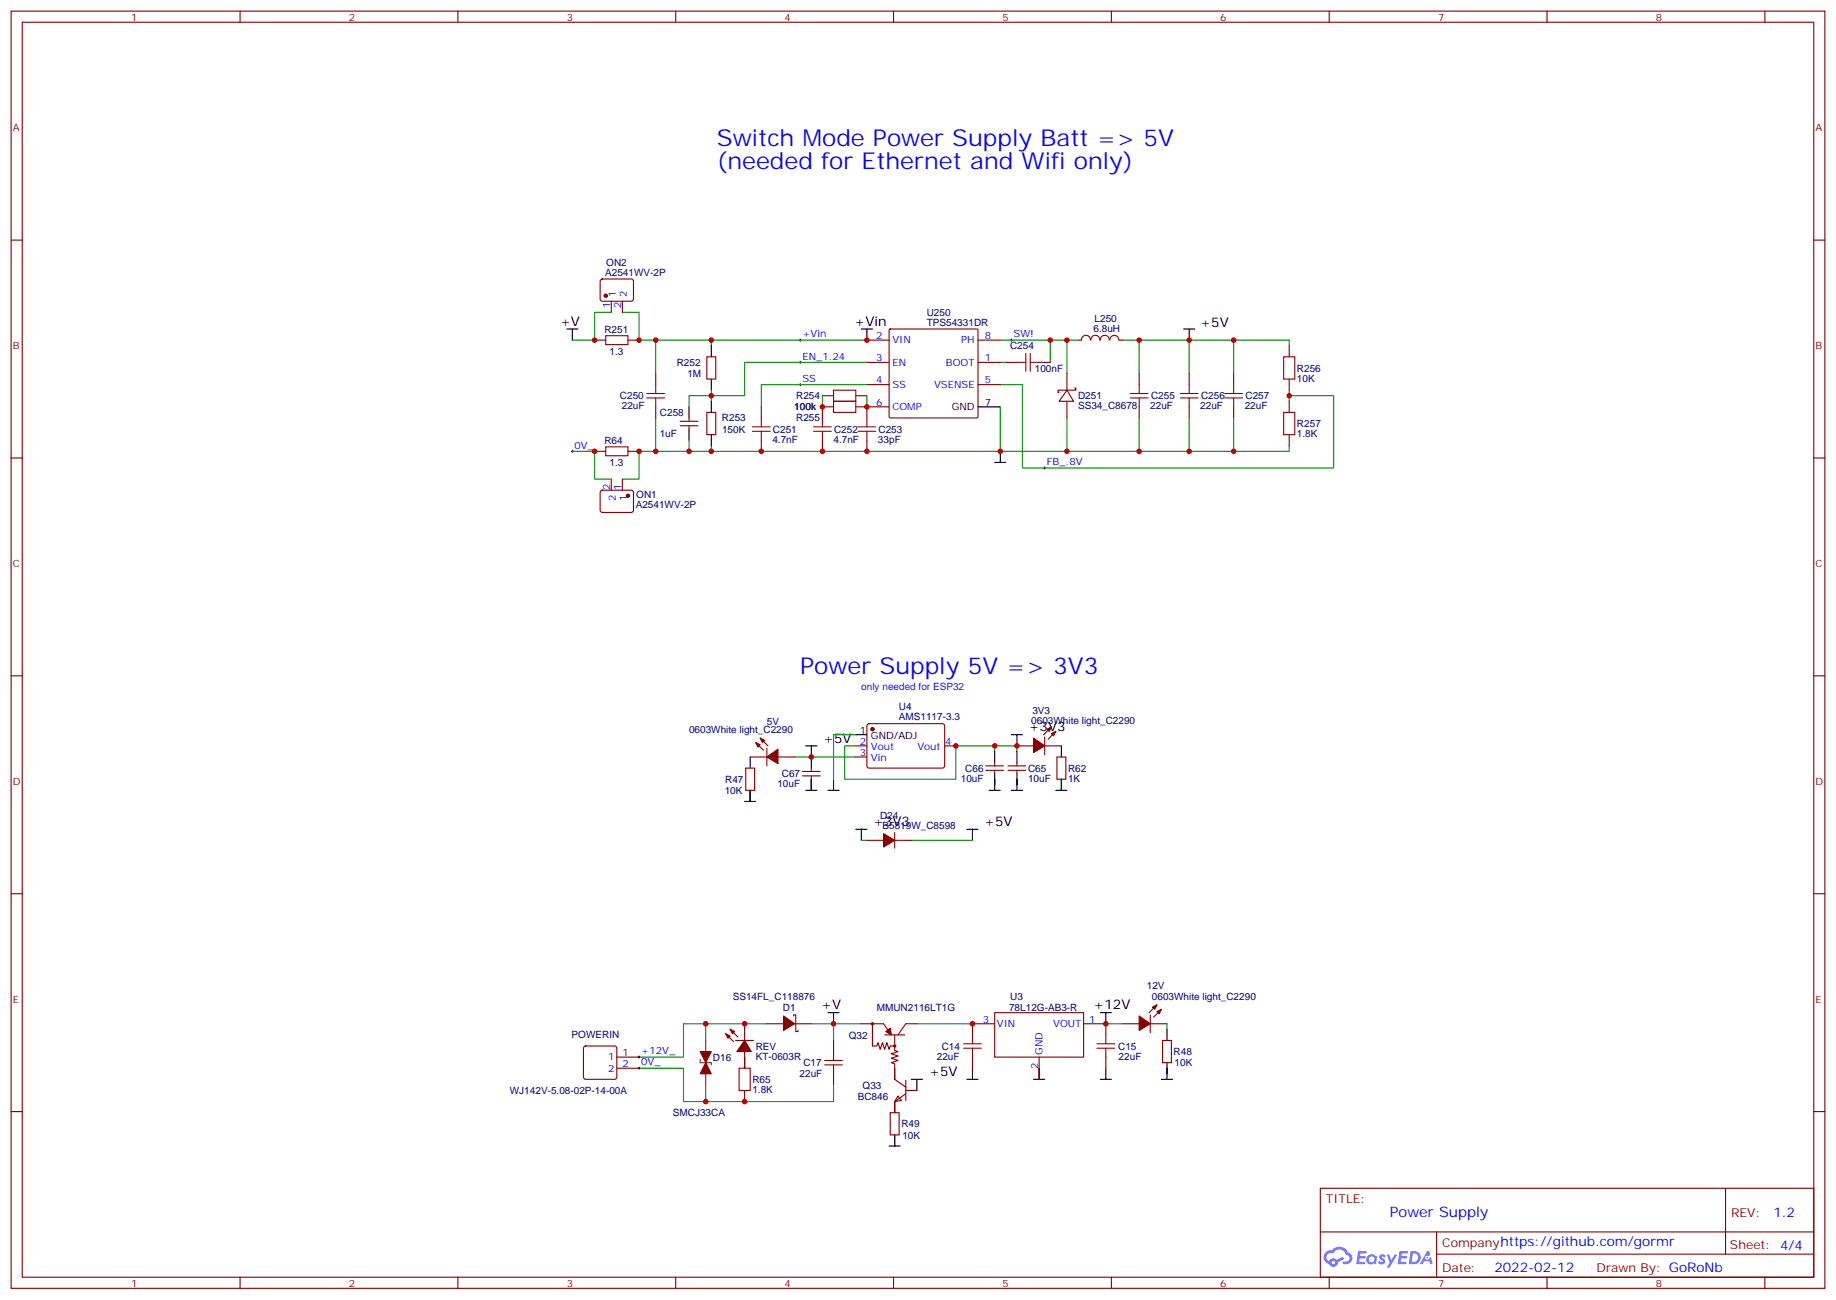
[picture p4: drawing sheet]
<svg xmlns="http://www.w3.org/2000/svg" width="583mm" height="413mm" viewBox="0 0 583 413" stroke-linecap="round" stroke-linejoin="round" font-family="sans-serif">
<g fill="none" stroke="#870000" stroke-width=".35">
<path d="M3.5 3.5h575.8v405.4h-575.8zM7.1 7.1h568.6v398.2h-568.6zM76.2 3.5v3.6M145.3 3.5v3.6M214.5 3.5v3.6M283.6 3.5v3.6M352.8 3.5v3.6M421.9 3.5v3.6M491.1 3.5v3.6M560.2 3.5v3.6M3.5 76.2h3.6M575.7 76.2h3.6"/>
<path d="M3.5 145.3h3.6M575.7 145.3h3.6M3.5 214.5h3.6M575.7 214.5h3.6M3.5 283.6h3.6M575.7 283.6h3.6M3.5 352.8h3.6M575.7 352.8h3.6M419.1 377.1h156.6v28.2h-156.6zM547.7 377.1v20.9M419.1 391h156.5M456 398h119.6"/>
<path d="M456 391v14.1M76.2 405.3v3.6M145.3 405.3v3.6M214.5 405.3v3.6M283.6 405.3v3.6M352.8 405.3v3.6M421.9 405.3v3.6M491.1 405.3v3.6M560.2 405.3v3.6"/>
</g>
<g fill="#5487ff">
<path d="M438.1 398.3a1.22 1.22 0 0 1 1.7 .3l-.4 .5a.47 .47 0 0 0-.3-.4 .47 .47 0 0 0-.5 .2l.1 .3a1.14 1.14 0 0 1 .8 1.7 1.14 1.14 0 0 1-1.9 0l-.2-.2 .5-.5 .7 .4a.29 .29 0 0 0 .3-.3 .29 .29 0 0 0-.2-.3 1.04 1.04 0 0 1-.6-1.7z"/>
<path d="M431.1 397h2.3l.4 .2-.2 .5-1.8 .1-.1 .8h1.5l.3 .4-.3 .4h-1.6l-.2 1.1h1.7l.2 .3-.2 .3-2.6 .1z"/>
<path d="M444.2 397.1l2.7 .1-.1 .5-1.8 .1-.2 .8h1.6l.3 .4-.4 .4h-1.6l-.1 1.1h1.7l.2 .3-.2 .3-2.7 .1z"/>
<path d="M453 397.1h.7l.3 1.2-.6 .3a.69 .69 0 0 0-1 .3 .69 .69 0 0 0 .4 1 .69 .69 0 0 0 .9-.7l.5-.2 .6 2.2h-.8l-.3-.9h-1.7l-.5 .9h-.8z"/>
<path d="M440.2 398.1h.8l.6 1.9 1.1-1.9h.9l-2.6 4.2h-.8l.9-1.5z"/>
<path d="M447.8 397.1l-.6 4.1h1.3a2.11 2.11 0 0 0 2.5-2.1 2.11 2.11 0 0 0-2.5-2zM448.5 397.8a1.43 1.43 0 0 1 1.6 1.6 1.43 1.43 0 0 1-2 1.1z"/>
<path d="M434.1 398.7a1.54 1.54 0 0 0-.1 2.1 1.54 1.54 0 0 0 2.1 .2l.7 .2 .3-2.3-.6-.3a1.49 1.49 0 0 0-2.4 .1zM434.3 399.7a.95 .95 0 0 1 1.9 0 .95 .95 0 0 1-1.9 0z"/>
<path d="M420.8 397.4a2.18 2.18 0 0 0 1.1 3.7 1.44 1.44 0 0 0 1.6 1 1.44 1.44 0 0 0 1.2-1.5l2-1-.5-.8-1.9 1a1.47 1.47 0 0 0-2.4 .4 1.39 1.39 0 0 1-.7-1.9 1.39 1.39 0 0 1 2-.5 2.12 2.12 0 0 1 2.2-1.3 2.12 2.12 0 0 1 1.9 1.7 1.14 1.14 0 0 1 1 1.4 1.14 1.14 0 0 1-1.6 .8 .43 .43 0 0 0-.5 .3 .43 .43 0 0 0 .4 .5 1.98 1.98 0 0 0 2.5-1.2 1.98 1.98 0 0 0-1.2-2.5 3.1 3.1 0 0 0-5.3-.7l-.9 .1zM422.7 400.7a.55 .55 0 0 1 1.1 0 .55 .55 0 0 1-1.1 0z"/>
<circle cx="453" cy="399.2" r=".26"/>
</g>
<g fill="none" stroke="#000" stroke-width=".35">
<path d="M179.9 104.4h3.5M181.7 104.4v3.5M225.8 109.7v3.5M273.4 104.4h3.5M275.2 104.4v3.5M375.7 104.4h3.5M377.5 104.4v3.5M218.7 129.1v3.5M218.7 136.2v3.5M225.8 120.3v3.5M225.8 127.4v3.5M225.8 137.9v3.6"/>
<path d="M310.4 129.1h7.1M315.7 146.8h3.6M317.5 143.2v3.6M255.8 236.7h3.5M257.5 236.7v7.1M271.6 233.2h3.6M315.7 238.5v3.5M321 233.2h3.6M322.8 233.2v3.5M322.8 238.5v3.5M336.9 236.7v3.5M236.4 254.4h3.5"/>
<path d="M238.1 240.2v3.6M238.1 250.8v3.6M255.8 250.8h3.5M257.5 247.3v3.5M262.8 250.8h3.5M264.6 247.3v3.5M314 250.8h3.5M315.7 245.5v5.3M321 250.8h3.6M322.8 245.5v5.3M335.1 250.8h3.6M336.9 247.3v3.5"/>
<path d="M271.6 263.2h3.6M273.4 263.2v3.5M306.9 263.2h3.5M308.7 263.2v3.5M262.8 321.4h3.5M264.6 321.4v3.5M308.7 339v3.5M329.8 339v3.5M349.2 321.4h3.6M351 321.4v3.5M351 339v3.5M370.4 326.7v3.5"/>
<path d="M370.4 337.3v5.2M284 349.6v3.5M289.3 342.5h3.5M291 342.5v3.6M306.9 342.5h3.5M328.1 342.5h3.5M349.2 342.5h3.6M368.7 342.5h3.5M282.2 363.7h3.6M284 360.2v3.5"/>
</g>
<g fill="none" stroke="#008700" stroke-width=".35">
<path d="M194 99.1h-5.3v8.8h-7M197.6 99.1h5.2v8.8h5.3M225.8 107.9v1.8M275.2 115h-38.8v10.6h-17.7v3.5M275.2 107.9h-67.1v10.6M317.5 107.9h24.7M317.5 115h1.8M333.4 107.9v7.1M338.7 107.9v10.6M356.3 107.9h52.9v1.8M361.6 107.9v10.6M377.5 107.9v10.6"/>
<path d="M391.6 107.9v10.6M208.1 132.6v10.6h201.1v-1.7M218.7 139.7v3.5M225.8 123.8v3.6M261.1 125.6v3.5M275.2 122.1h-33.5v7M275.2 125.6v3.5M317.5 122.1h7.1v26.4h98.7v-22.9h-14.1v-1.8M317.5 129.1v14.1M338.7 132.6v10.6M361.6 132.6v10.6M377.5 132.6v10.6"/>
<path d="M391.6 132.6v10.6M409.2 125.6v1.8M181.7 143.2h7v8.8h5.3M208.1 143.2h-5.3v8.8h-5.2M225.8 141.5v1.7M271.6 236.7h-3.5v10.6h35.3v-10.6h19.4v1.8M271.6 233.2h-7v14.1M315.7 236.7v1.8M238.1 250.8v3.6M252.2 240.2h19.4M257.5 247.3v3.5M315.7 247.3v1.8"/>
<path d="M322.8 247.3v1.8M336.9 247.3v3.5M273.4 266.7h1.8M289.3 266.7h19.4M202.8 339h14.2v10.6h47.6v-5.3M224 324.9v5.3M236.4 335.5v3.5M243.4 324.9h-26.4v10.6h-14.2M257.5 324.9h7.1M273.4 324.9h-8.8v5.3M284 339v3.5M291 324.9h17.7"/>
<path d="M329.8 339v3.5M351 324.9h5.3M370.4 324.9v1.8M370.4 339v1.8M224 344.3v5.3M284 349.6v3.5M284 360.2v3.5"/>
</g>
<g fill="none" stroke="#000" stroke-width=".32">
<path d="M253.6 107.9h.8M253.6 115h.8M254 107.6v.7M254 114.7v.7M320.7 107.9h.7M321 107.6v.7M253.6 122.1h.8M254 121.7v.7M181.3 143.2h.7M181.7 142.9v.7M331.3 148.5h.7M331.6 148.2v.7"/>
<path d="M202.5 335.5h.7M202.5 339h.7M202.8 335.1v.7M202.8 338.7v.7"/>
</g>
<g fill="#870000" stroke="#870000" stroke-width=".35">
<path d="M231.8 326.7l1.4 .7-.7 .7z"/>
<path d="M230.4 328.1l1.4 .7-.7 .7z"/>
<path d="M236.4 330.2l2.1 3.5h-4.6z"/>
<path d="M239.9 235.7l1.4 .7-.7 .7z"/>
<path d="M241.3 234.2l1.4 .7-.7 .8z"/>
<path d="M243.4 240.2l3.5-2.4v4.6z"/>
<path d="M333.7 232.8l1.4-.7-.7 1.4z"/>
<path d="M332.3 231.4l1.4-.7-.7 1.4z"/>
<path d="M328.1 234.2l3.5 2.5-3.5 2.1z"/>
<path d="M280.5 264.6l3.5 2.1-3.5 2.1z"/>
<path d="M281.2 327.4l1.4-1.1 .3 2.1z"/>
<path d="M367.2 321l1.5-.7-.8 1.4z"/>
<path d="M365.8 319.6l1.4-.7-.7 1.4z"/>
<path d="M361.6 322.4l3.5 2.5-3.5 2.1z"/>
<path d="M248.7 322.4l3.5 2.5-3.5 2.1z"/>
<path d="M224 337.3l1.8 3.5h-3.6z"/>
<path d="M222.2 333.7h3.6l-1.8 3.6z"/>
<circle cx="276.9" cy="231.4" r=".53"/>
<circle cx="276.9" cy="324.9" r=".35"/>
<circle cx="284" cy="332" r=".35"/>
<circle cx="199.3" cy="157.3" r=".53"/>
<circle cx="192.3" cy="93.8" r=".53"/>
</g>
<g fill="none" stroke="#870000" stroke-width=".35">
<path d="M190.7 88.8l.5-.3 9.5 .1 .4 .7-.1 5.9-.6 .4-9.5-.1-.4-.6v-5.6zM194 95.6v3.5M197.6 95.6v3.5M188.7 107.9h3.6M199.3 107.9h3.5M208.1 118.5v3.6M224.4 113.2h2.8v7.1h-2.8zM275.2 107.9h7M275.2 115h7M282.3 104.6l.3-.2 27.7 .1 .1 .3v27.7l-.3 .1h-27.7l-.2-.3zM310.4 107.9h7.1M310.4 115h7.1"/>
<path d="M319.3 115h3.5M329.8 115h3.6M338.7 118.5v5.3M342.2 107.9h1.1M343.3 107.9a1.41 1.41 0 0 1 1.4-1.5 1.41 1.41 0 0 1 1.4 1.5M346.3 107.9a1.41 1.41 0 0 1 1.4-1.5 1.41 1.41 0 0 1 1.4 1.5M349.3 107.9a1.41 1.41 0 0 1 1.4-1.5 1.41 1.41 0 0 1 1.4 1.5M352.3 107.9a1.41 1.41 0 0 1 1.4-1.5 1.41 1.41 0 0 1 1.4 1.5M355.2 107.9h1.1M361.6 118.5v3.6M377.5 118.5v3.6M391.6 118.5v3.6"/>
<path d="M409.2 109.7v3.5M208.1 129.1v3.5M215.9 135.1h5.6M215.9 133.7h5.6M218.7 132.6v1.1M218.7 135.1v1.1M224.4 130.9h2.8v7h-2.8zM241.7 129.1v3.5M241.7 139.7v3.5M261.1 125.6h3.5M261.1 139.7v3.5M264.6 129.1h-3.5v3.5"/>
<path d="M271.6 125.6h3.6M271.6 129.1h10.6M275.2 129.1v3.5M275.2 139.7v3.5M275.2 122.1h7M310.4 122.1h7.1M338.7 123.8l2.1 3.6h-4.6zM338.7 123.8h-2.9v.7h.4M338.7 127.4v5.2M341.1 123.1h.4v.7h-2.8M361.6 129.1v3.5M377.5 129.1v3.5"/>
<path d="M391.6 129.1v3.5M409.2 120.3v3.5M409.2 127.4v3.5M409.2 137.9v3.6M188.7 143.2h3.6M190.7 155.8l.5-.2h9.5l.4 .7-.1 5.9-.6 .4h-9.5l-.4-.7v-5.6zM194 152v3.6M197.6 152v3.6M199.3 143.2h3.5M239.9 235.7l2.5 2.4M241.3 234.2l2.5 2.5M243.4 237.4v5.7"/>
<path d="M271.6 236.7h3.6M275.4 229.9l.5-.2h23.5l.5 .7-.1 12.9-.6 .5-23.6-.1-.4-.6v-12.7zM299.9 236.7h3.5M322.8 236.7h5.3M331.6 236.7h5.3M331.6 233.9v5.6M333.7 230.7l-2.4 2.5M335.1 232.1l-2.4 2.5M236.7 243.8h2.8v7h-2.8zM238.1 240.2h5.3M246.9 240.2h5.3M254.7 246.2h5.6"/>
<path d="M254.7 244.8h5.6M257.5 243.8v1M257.5 246.2v1.1M271.6 240.2h3.6M312.9 244.5h5.7M312.9 243.1h5.7M315.7 242v1.1M315.7 244.5v1M320 244.5h5.6M320 243.1h5.6M322.8 242v1.1M322.8 244.5v1"/>
<path d="M335.5 240.2h2.8v7.1h-2.8zM275.2 266.7h5.3M284 264.2v5M284 266.7h5.3M367.2 318.9l-2.4 2.5M185.4 332.2l.5-.2h9.2l.5 .2 .2 .5v9.1l-.2 .5-.5 .2h-9.2l-.5-.2-.2-.5v-9.1zM195.8 335.5h7M195.8 339h7M230.4 328.1l2.4 2.5M231.8 326.7l2.4 2.4M233.5 330.2h5.7M236.4 324.9v5.3"/>
<path d="M236.4 333.7v5.3M243.4 324.9h5.3M251.9 322.4v-.3h.7v5.3h.7v-.4M252.2 324.9h5.3M264.6 330.2v3.5M273.4 324.9h7.1l2.4 3.5M276.9 324.9v7.1h1.4l.4-1.1 .7 2.1 .7-2.1 .7 2.1 .7-2.1 .7 2.1 .4-1h1.4M280.8 328.4h6.4M284 328.4v5l1 .3-2.1 .7 2.1 .7-2.1 .7 2.1 .7-2.1 .8 1.1 .3v4.9l3.5 2.5M291 324.9h-3.5l-2.5 3.5M308.7 335.5v3.5M315.7 321.4h28.3v14.1h-28.3z"/>
<path d="M315.7 324.9h-7v3.5M329.8 335.5v7M344 324.9h7v3.5M351 335.5v3.5M356.3 324.9h5.3M365.1 324.9h5.3M365.1 322.1v5.6M368.7 320.3l-2.5 2.5M369 330.2h2.8v7.1h-2.8zM236.4 346.1v3.5M264.6 340.8v3.5M282.6 353.1h2.8v7.1h-2.8z"/>
<path d="M285 347.8l1.1 1.4-2.1 .4zM287.5 347.1l-3.5 2.5v3.5M287.5 346.1h3.5M287.5 342.9v6.3"/>
</g>
<g fill="none" stroke="#a10000" stroke-width=".35">
<path d="M192.3 106.5h7v2.9h-7zM322.8 115h2.8M325.6 112.2v5.6M327 115h2.8M327 112.2v5.6M407.5 113.2h3.5v7.1h-3.5zM205.3 126.3h5.7M205.3 124.9h5.7M208.1 122.1v2.8M208.1 126.3v2.8M238.8 136.9h5.7M238.8 135.5h5.7"/>
<path d="M241.7 132.6v2.9M241.7 136.9v2.8M258.2 136.9h5.7M258.2 135.5h5.7M261.1 132.6v2.9M261.1 136.9v2.8M264.6 123.8h7v3.6h-7zM264.6 127.4h7v3.5h-7zM272.3 136.9h5.7M272.3 135.5h5.7M275.2 132.6v2.9M275.2 136.9v2.8"/>
<path d="M358.8 126.3h5.6M358.8 124.9h5.6M361.6 122.1v2.8M361.6 126.3v2.8M374.6 126.3h5.7M374.6 124.9h5.7M377.5 122.1v2.8M377.5 126.3v2.8M388.8 126.3h5.6M388.8 124.9h5.6M391.6 122.1v2.8M391.6 126.3v2.8"/>
<path d="M407.5 130.9h3.5v7h-3.5zM192.3 141.8h7v2.8h-7zM234.6 339h3.5v7.1h-3.5zM261.8 338h5.6M261.8 336.5h5.6M264.6 333.7v2.8M264.6 338v2.8M305.9 331.3h5.6M305.9 332.7h5.6M308.7 328.4v2.9M308.7 332.7v2.8M348.2 331.3h5.6"/>
<path d="M348.2 332.7h5.6M351 328.4v2.9M351 332.7v2.8"/>
</g>
<path d="M222.2 336.2v1.1h3.6v.7M224 330.2v14.1" fill="none" stroke="#8c2424" stroke-width=".35"/>
<g fill="#c00">
<circle cx="338.7" cy="107.9" r=".88"/>
<circle cx="275.2" cy="107.9" r=".88"/>
<circle cx="409.2" cy="125.6" r=".88"/>
<circle cx="261.1" cy="129.1" r=".88"/>
<circle cx="275.2" cy="129.1" r=".88"/>
<circle cx="391.6" cy="107.9" r=".88"/>
<circle cx="377.5" cy="107.9" r=".88"/>
<circle cx="361.6" cy="107.9" r=".88"/>
<circle cx="338.7" cy="143.2" r=".88"/>
<circle cx="225.8" cy="143.2" r=".88"/>
<circle cx="391.6" cy="143.2" r=".88"/>
<circle cx="377.5" cy="143.2" r=".88"/>
<circle cx="361.6" cy="143.2" r=".88"/>
<circle cx="317.5" cy="143.2" r=".88"/>
<circle cx="241.7" cy="143.2" r=".88"/>
<circle cx="261.1" cy="143.2" r=".88"/>
<circle cx="275.2" cy="143.2" r=".88"/>
<circle cx="218.7" cy="143.2" r=".88"/>
<circle cx="333.4" cy="107.9" r=".88"/>
<circle cx="257.5" cy="240.2" r=".88"/>
<circle cx="303.4" cy="236.7" r=".88"/>
<circle cx="315.7" cy="236.7" r=".88"/>
<circle cx="322.8" cy="236.7" r=".88"/>
<circle cx="351" cy="324.9" r=".88"/>
<circle cx="308.7" cy="324.9" r=".88"/>
<circle cx="236.4" cy="349.6" r=".88"/>
<circle cx="236.4" cy="324.9" r=".88"/>
<circle cx="264.6" cy="324.9" r=".88"/>
<circle cx="225.8" cy="125.6" r=".88"/>
<circle cx="225.8" cy="107.9" r=".88"/>
<circle cx="208.1" cy="107.9" r=".88"/>
<circle cx="208.1" cy="143.2" r=".88"/>
<circle cx="188.7" cy="107.9" r=".88"/>
<circle cx="202.8" cy="107.9" r=".88"/>
<circle cx="202.8" cy="143.2" r=".88"/>
<circle cx="188.7" cy="143.2" r=".88"/>
<circle cx="224" cy="349.6" r=".88"/>
<circle cx="224" cy="324.9" r=".88"/>
</g>
<g font-size="7.4" fill="#00f">
<text x="227.5" y="46.2">Switch Mode Power Supply Batt =&gt; 5V</text>
<text x="227.5" y="53.6">(needed for Ethernet and Wifi only)</text>
<text x="254" y="213.8">Power Supply 5V =&gt; 3V3</text>
</g>
<text font-size="4.6" fill="#00f" x="441.2" y="386.1">Power Supply</text>
<g font-size="4.2">
<text x="177.8" y="103.4">+V</text>
<text x="271.3" y="103.3">+Vin</text>
<text x="381" y="103.7">+5V</text>
<text x="326.5" y="232.1">+3V3</text>
<text x="261.3" y="235.7">+5V</text>
<text x="277.1" y="262.1">+3V3</text>
<text x="312.4" y="262.1">+5V</text>
<text x="260.7" y="320.3">+V</text>
<text x="347.1" y="320.3">+12V</text>
<text x="294.9" y="341.4">+5V</text>
</g>
<g font-size="4.2" fill="#00f">
<text x="562.9" y="386.4">1.2</text>
<text x="474.4" y="403.7">2022-02-12</text>
</g>
<g font-size="3.9" fill="#800">
<text x="420.9" y="381.7">TITLE:</text>
<text x="549.5" y="386.4">REV:</text>
<text x="457.8" y="395.9">Company:https://github.com/gormr</text>
<text x="549.1" y="396.5">Sheet: 4/4</text>
<text x="457.8" y="403.6">Date:</text>
<text x="506.8" y="403.7">Drawn By: GoRoNb</text>
</g>
<g font-size="3.2" fill="#800">
<text x="41.6" y="6.5">1</text>
<text x="110.8" y="6.5">2</text>
<text x="179.9" y="6.5">3</text>
<text x="249.1" y="6.5">4</text>
<text x="318.2" y="6.5">5</text>
<text x="387.3" y="6.5">6</text>
<text x="456.5" y="6.5">7</text>
<text x="525.6" y="6.5">8</text>
<text x="4.1" y="41.6">A</text>
<text x="576.3" y="41.6">A</text>
<text x="4.1" y="110.8">B</text>
<text x="576.3" y="110.8">B</text>
<text x="4.1" y="179.9">C</text>
<text x="576.3" y="179.9">C</text>
<text x="4.1" y="249.1">D</text>
<text x="576.3" y="249.1">D</text>
<text x="4.1" y="318.2">E</text>
<text x="576.3" y="318.2">E</text>
<text x="41.6" y="408.3">1</text>
<text x="110.8" y="408.3">2</text>
<text x="179.9" y="408.3">3</text>
<text x="249.1" y="408.3">4</text>
<text x="318.2" y="408.3">5</text>
<text x="387.3" y="408.3">6</text>
<text x="456.5" y="408.3">7</text>
<text x="525.6" y="408.3">8</text>
</g>
<g font-size="3.2" fill="#000080">
<text x="192.1" y="87.5">A2541WV-2P</text>
<text x="192.4" y="84.3">ON2</text>
<text x="294.2" y="100.2">U250</text>
<text x="191.9" y="105.5">R251</text>
<text x="294.2" y="103.4">TPS54331DR</text>
<text x="347.1" y="105.4">6.8uH</text>
<text x="347.5" y="102.2">L250</text>
<text x="193.5" y="112.6">1.3</text>
<text x="320.6" y="110.8">C254</text>
<text x="214.8" y="116.1">R252</text>
<text x="218.2" y="119.6">1M</text>
<text x="328.5" y="117.9">100nF</text>
<text x="411.7" y="117.9">R256</text>
<text x="411.7" y="121.1">10K</text>
<text x="196.8" y="126.7">C250</text>
<text x="197.4" y="129.9">22uF</text>
<text x="209.5" y="132">C258</text>
<text x="252.1" y="130.2">100k</text>
<text x="252.7" y="126.7">R254</text>
<text x="342.2" y="129.9">SS34_C8678</text>
<text x="342.2" y="126.7">D251</text>
<text x="365.1" y="129.9">22uF</text>
<text x="365.4" y="126.7">C255</text>
<text x="381" y="129.9">22uF</text>
<text x="381.3" y="126.7">C256</text>
<text x="395.1" y="129.9">22uF</text>
<text x="395.4" y="126.7">C257</text>
<text x="229.2" y="133.8">R253</text>
<text x="229.2" y="137.3">150K</text>
<text x="245.4" y="137.3">C251</text>
<text x="252.7" y="133.8">R255</text>
<text x="264.8" y="137.3">C252</text>
<text x="278.9" y="137.3">C253</text>
<text x="411.7" y="135.6">R257</text>
<text x="191.9" y="140.8">R64</text>
<text x="209.4" y="138.7">1uF</text>
<text x="245.2" y="140.5">4.7nF</text>
<text x="264.6" y="140.5">4.7nF</text>
<text x="278.7" y="140.5">33pF</text>
<text x="411.7" y="138.7">1.8K</text>
<text x="193.5" y="147.9">1.3</text>
<text x="201.8" y="161.3">A2541WV-2P</text>
<text x="202" y="158.1">ON1</text>
<text x="285.3" y="225.4">U4</text>
<text x="327.7" y="226.5">3V3</text>
<text x="218.7" y="232.6">0603White light_C2290</text>
<text x="243.4" y="230">5V</text>
<text x="285.3" y="228.6">AMS1117-3.3</text>
<text x="327.3" y="229.7">0603White light_C2290</text>
<text x="306.4" y="244.9">C66</text>
<text x="326.3" y="244.9">C65</text>
<text x="339" y="245">R62</text>
<text x="230" y="252">10K</text>
<text x="230.2" y="248.4">R47</text>
<text x="246.8" y="249.8">10uF</text>
<text x="248.2" y="246.7">C67</text>
<text x="305" y="248.1">10uF</text>
<text x="326.3" y="248.1">10uF</text>
<text x="339" y="248.1">1K</text>
<text x="279.4" y="260">D24</text>
<text x="280.1" y="263.2">B5819W_C8598</text>
<text x="232.6" y="317.2">SS14FL_C118876</text>
<text x="320.7" y="317.3">U3</text>
<text x="364" y="313.7">12V</text>
<text x="365.7" y="317.3">0603White light_C2290</text>
<text x="248.5" y="320.8">D1</text>
<text x="278.3" y="320.9">MMUN2116LT1G</text>
<text x="320.3" y="320.8">78L12G-AB3-R</text>
<text x="181.4" y="329.6">POWERIN</text>
<text x="269.4" y="329.6">Q32</text>
<text x="239.9" y="333.1">REV</text>
<text x="298.9" y="333.1">C14</text>
<text x="354.9" y="333.1">C15</text>
<text x="372.5" y="334.9">R48</text>
<text x="226.3" y="336.7">D16</text>
<text x="239.9" y="336.3">KT-0603R</text>
<text x="253.8" y="342">22uF</text>
<text x="255" y="338.4">C17</text>
<text x="297.4" y="336.3">22uF</text>
<text x="355.1" y="336.3">22uF</text>
<text x="372.9" y="338.4">10K</text>
<text x="161.8" y="347.2">WJ142V-5.08-02P-14-00A</text>
<text x="238.8" y="346.9">1.8K</text>
<text x="238.8" y="343.7">R65</text>
<text x="273.8" y="345.5">Q33</text>
<text x="272.3" y="349">BC846</text>
<text x="213.6" y="354.3">SMCJ33CA</text>
<text x="286.1" y="357.8">R49</text>
<text x="286.4" y="361.4">10K</text>
</g>
<g font-size="3.2" fill="#00f">
<text x="195.4" y="94.3" transform="rotate(-90 195.4 94.3)">1</text>
<text x="199" y="94.3" transform="rotate(-90 199 94.3)">2</text>
<text x="193.7" y="97.8" transform="rotate(-90 193.7 97.8)">1</text>
<text x="197.2" y="97.8" transform="rotate(-90 197.2 97.8)">2</text>
<text x="254.7" y="107.1">+Vin</text>
<text x="278.1" y="107.6">2</text>
<text x="312.6" y="107.6">8</text>
<text x="321.7" y="107.1">SW!</text>
<text x="283.3" y="109">VIN</text>
<text x="305.1" y="109">PH</text>
<text x="254.7" y="114.1">EN_1.24</text>
<text x="278.1" y="114.7">3</text>
<text x="283.3" y="116.1">EN</text>
<text x="300.3" y="116.1">BOOT</text>
<text x="312.6" y="114.7">1</text>
<text x="254.7" y="121.2">SS</text>
<text x="278.1" y="121.7">4</text>
<text x="283.3" y="123.1">SS</text>
<text x="296.5" y="123.1">VSENSE</text>
<text x="312.6" y="121.7">5</text>
<text x="278.1" y="128.8">6</text>
<text x="283.3" y="130.2">COMP</text>
<text x="182.4" y="142.4">0V_</text>
<text x="332.3" y="147.6">FB_.8V</text>
<text x="193.7" y="155.4" transform="rotate(-90 193.7 155.4)">2</text>
<text x="197.2" y="155.4" transform="rotate(-90 197.2 155.4)">1</text>
<text x="195.4" y="158.9" transform="rotate(-90 195.4 158.9)">2</text>
<text x="199" y="158.9" transform="rotate(-90 199 158.9)">1</text>
<text x="273" y="236.4">2</text>
<text x="273" y="239.9">3</text>
<text x="276.5" y="238.1">Vout</text>
<text x="291.2" y="238.1">Vout</text>
<text x="300" y="236.4">4</text>
<text x="276.5" y="241.7">Vin</text>
<text x="312" y="324.6">3</text>
<text x="316.4" y="326">VIN</text>
<text x="334.3" y="326">VOUT</text>
<text x="345.7" y="324.6">1</text>
<text x="197.6" y="335.1">1</text>
<text x="203.6" y="334.6">+12V_</text>
<text x="330.9" y="334.8" transform="rotate(-90 330.9 334.8)">GND</text>
<text x="193.1" y="336.5">1</text>
<text x="193.1" y="340.1">2</text>
<text x="197.6" y="338.7">2</text>
<text x="203.6" y="338.1">0V_</text>
<text x="329.5" y="339.3" transform="rotate(-90 329.5 339.3)">2</text>
</g>
<g font-size="3.2">
<text x="302.1" y="130.2">GND</text>
<text x="312.6" y="128.8">7</text>
<text x="273" y="232.8">1</text>
<text x="276.5" y="234.6">GND/ADJ</text>
</g>
<text font-size="3.2" fill="#30f" x="273.4" y="219.1">only needed for ESP32</text>
</svg>
